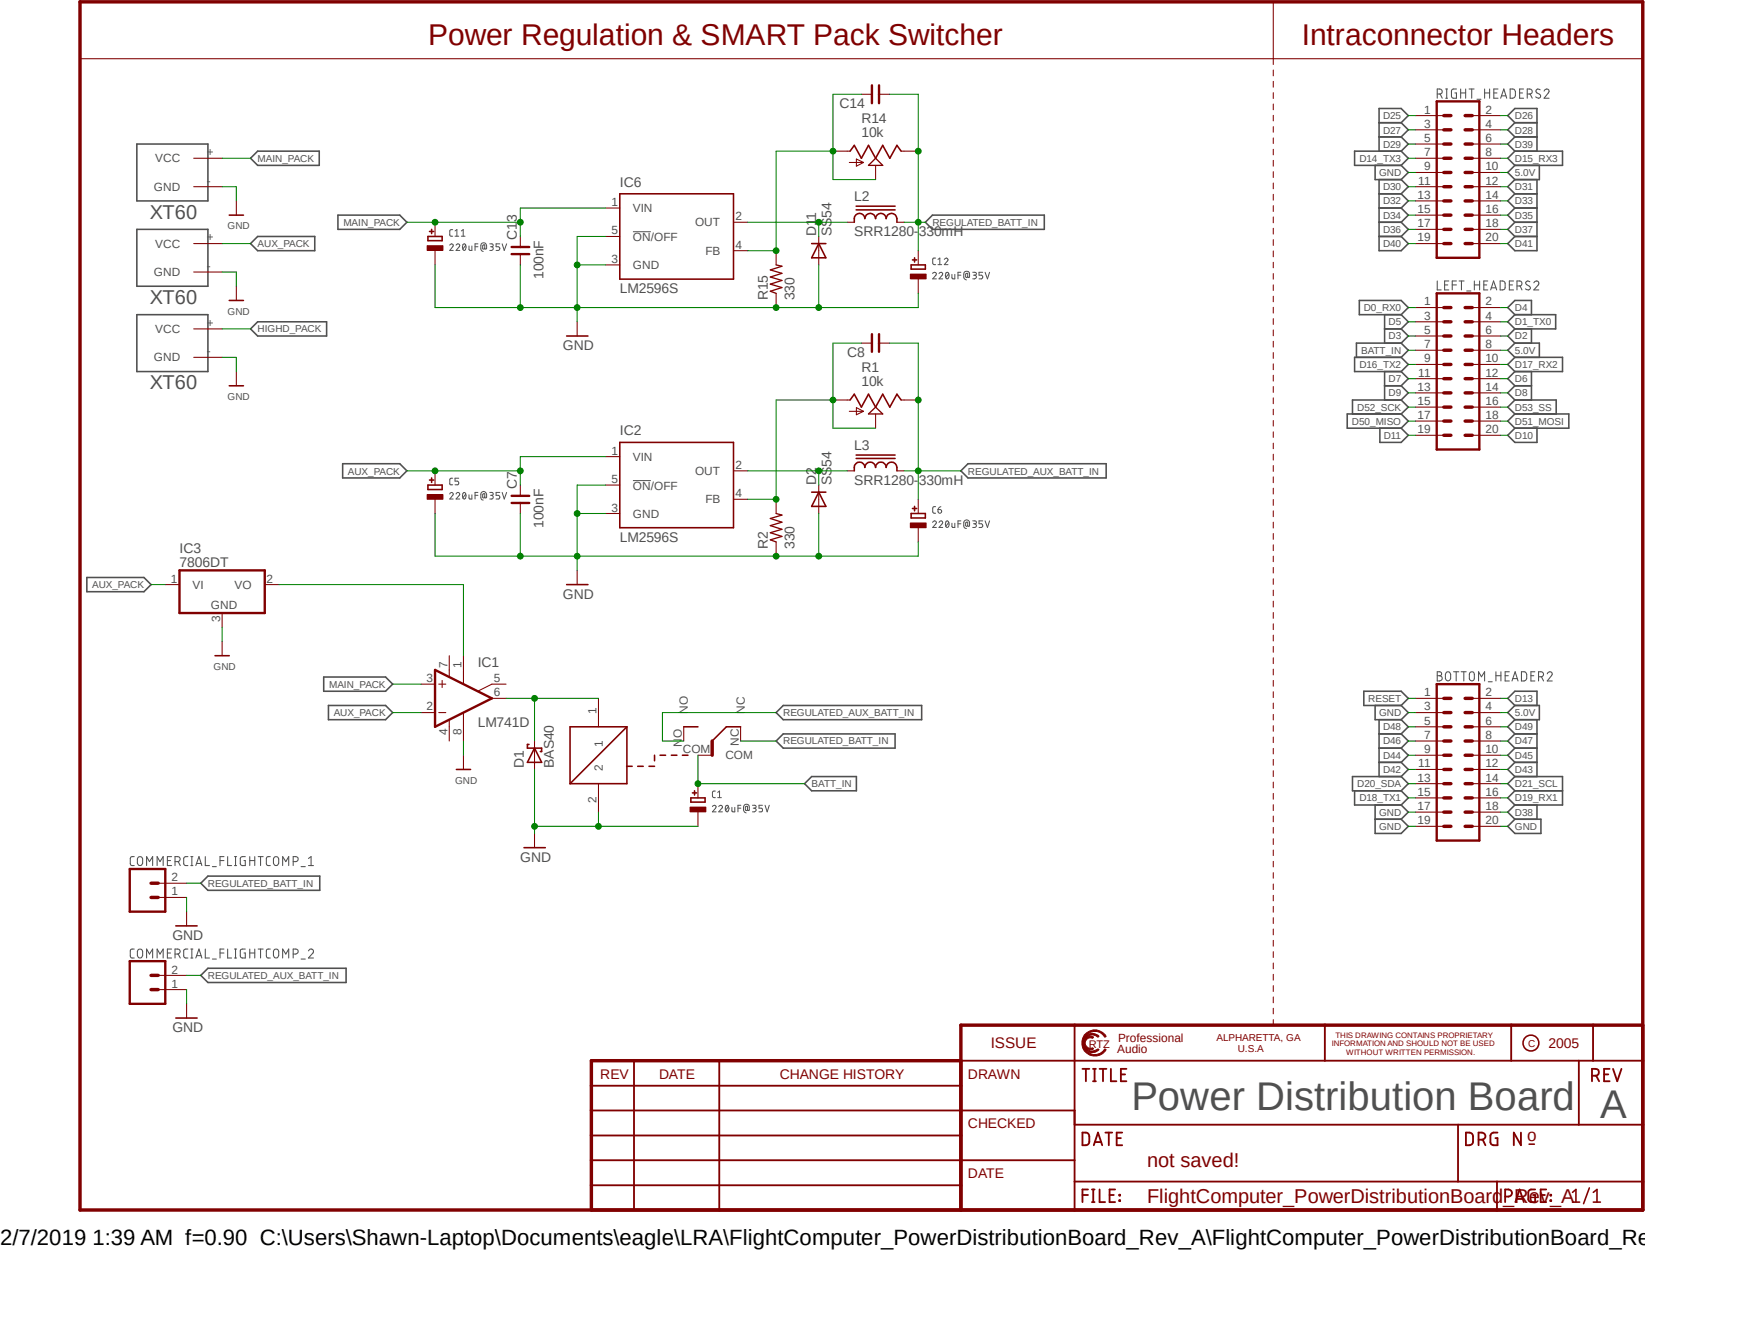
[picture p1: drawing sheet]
<svg xmlns="http://www.w3.org/2000/svg" width="279mm" height="216mm" viewBox="0 0 279 216" stroke-linecap="round" stroke-linejoin="round" font-family="sans-serif">
<path d="M12.4 0l252.2 195M264.6 0l-252.2 195" fill="none" stroke="#fff" stroke-width=".16"/>
<g fill="none" stroke="#505050" stroke-width=".25">
<path d="M221.8 19.7h3.6M225.4 19.7l1.1-1.1-1.1-1.2h-3.6v6.9M225.4 19.7l1.1 1.2-1.1 1.1M243.7 19.7l-1.2-1.1 1.2-1.2h3.5v6.9M243.7 19.7l-1.2 1.2 1.2 1.1M243.7 19.7h3.5M22 23.2h11.4v9.1h-11.4zM22 36.9h11.4v9.1h-11.4zM41.4 24.3h10v2.3h-10l-1.1-1.2zM41.4 38h9.2v2.3h-9.2l-1.1-1.1zM54.4 34.6h9.9l1.1 1.1-1.1 1.2h-9.9zM148.8 35.7l1.2-1.1h18v2.3h-18z"/>
<path d="M221.2 26.6v2.3h4.2M221.8 28.9v11.4h3.6l1.1-1.1-1.1-1.2M221.8 22h3.6M221.8 31.2h3.6M221.8 33.4h3.6M221.8 35.7h3.6M221.8 38h3.6M225.4 26.6l1.1 1.1-1.1 1.2M225.4 24.3h-7.5v2.3h7.5M225.4 24.3l1.1 1.1-1.1 1.2M225.4 22l1.1 1.2-1.1 1.1M225.4 35.7l1.1 1.2-1.1 1.1"/>
<path d="M225.4 33.4l1.1 1.2-1.1 1.1M225.4 28.9l1.1 1.1-1.1 1.2M225.4 31.2l1.1 1.1-1.1 1.1M243.7 24.3h7.6v2.3h-7.6M243.7 26.6l-1.2 1.1 1.2 1.2M243.7 24.3l-1.2 1.1 1.2 1.2M243.7 22h3.5M243.7 33.4l-1.2 1.2 1.2 1.1M243.7 31.2h3.5M243.7 28.9l-1.2 1.1 1.2 1.2M243.7 33.4h3.5M243.7 31.2l-1.2 1.1 1.2 1.1"/>
<path d="M243.7 35.7h3.5M243.7 38h3.5M243.7 35.7l-1.2 1.2 1.2 1.1M243.7 22l-1.2 1.2 1.2 1.1M247.2 28.9v11.4h-3.5l-1.2-1.1 1.2-1.2M247.6 26.6v2.3h-3.9M22 50.6h11.4v9.1h-11.4zM40.3 52.9l1.1-1.2h11.1v2.3h-11.1zM218.7 48.3h6.7l1.1 1.1-1.1 1.2h-6.7zM222.7 50.6v4.6M222.7 59.7v4.6M222.7 52.9h2.7"/>
<path d="M225.4 57.4h-7.5v2.3h7.5M225.4 55.2h-7.2v2.2M225.4 59.7l1.1 1.2-1.1 1.1M225.4 57.4l1.1 1.2-1.1 1.1M225.4 52.9l1.1 1.1-1.1 1.2M225.4 50.6l1.1 1.1-1.1 1.2M225.4 55.2l1.1 1.1-1.1 1.1M243.7 50.6h6.5v2.3h-6.5M243.7 57.4h7.6v2.3h-7.6M243.7 55.2h3.9v2.2M243.7 55.2l-1.2 1.1 1.2 1.1M243.7 50.6l-1.2-1.2 1.2-1.1h2.6v2.3"/>
<path d="M243.7 59.7l-1.2 1.2 1.2 1.1M243.7 57.4l-1.2 1.2 1.2 1.1M243.7 52.9l-1.2 1.1 1.2 1.2M243.7 50.6l-1.2 1.1 1.2 1.2M246.3 52.9v2.3M246.3 59.7v4.6M55.1 74.5h9.2l1.1 1.2-1.1 1.1h-9.2zM154.6 75.7l1.1-1.2h22.2v2.3h-22.2zM222 68.8v2.3h3.4l1.1-1.1-1.1-1.2M222.7 62h2.7M225.4 62l1.1 1.2-1.1 1.1M225.4 64.3h-7.8v2.2"/>
<path d="M225.4 66.5h-8.7v2.3h8.7M225.4 66.5l1.1 1.2-1.1 1.1M225.4 64.3l1.1 1.1-1.1 1.1M243.7 68.8l-1.2 1.2 1.2 1.1h3.5v-2.3M243.7 64.3h6.6v2.2M243.7 62h2.6M243.7 62l-1.2 1.2 1.2 1.1M243.7 66.5h8.6v2.3h-8.6M243.7 64.3l-1.2 1.1 1.2 1.1M243.7 66.5l-1.2 1.2 1.2 1.1M14 92.8h9.2l1.1 1.2-1.1 1.1h-9.2zM52.1 108.8h9.9l1.2 1.2-1.2 1.1h-9.9z"/>
<path d="M52.8 113.4h9.2l1.2 1.2-1.2 1.1h-9.2zM124.8 114.6l1.2-1.2h22.3v2.3h-22.3zM124.8 119.1l1.2-1.1h18v2.3h-18zM219.4 111.1h6l1.1 1.2-1.1 1.1h-6zM221.2 113.4v2.3h4.2M221.8 115.7v9.1M221.8 118h3.6M225.4 113.4l1.1 1.2-1.1 1.1M225.4 118l1.1 1.1-1.1 1.2M225.4 115.7l1.1 1.1-1.1 1.2M243.7 113.4h3.9v2.3h-3.9M243.7 113.4l-1.2-1.1 1.2-1.2h3.5v2.3"/>
<path d="M243.7 113.4l-1.2 1.2 1.2 1.1M243.7 118h3.5M243.7 118l-1.2 1.1 1.2 1.2M243.7 115.7l-1.2 1.1 1.2 1.2M247.2 115.7v9.1M129.4 126l1.2-1.2h7.2v2.3h-7.2zM217.9 127.1v2.3h7.5M221.2 129.4v4.6h4.2l1.1-1.2-1.1-1.1M221.2 131.7h4.2M221.8 122.6h3.6M221.8 120.3h3.6M225.4 129.4l1.1 1.2-1.1 1.1"/>
<path d="M225.4 122.6l1.1 1.1-1.1 1.1M225.4 124.8h-7.8v2.3h7.8M225.4 120.3l1.1 1.1-1.1 1.2M225.4 127.1l1.1 1.2-1.1 1.1M225.4 124.8l1.1 1.2-1.1 1.1M242.5 132.8l1.2-1.1h4.2v2.3h-4.2zM243.7 124.8h7.6v4.6h-7.6M243.7 122.6h3.5M243.7 122.6l-1.2 1.1 1.2 1.1M243.7 120.3h3.5M243.7 120.3l-1.2 1.1 1.2 1.2M243.7 129.4l-1.2 1.2 1.2 1.1"/>
<path d="M243.7 124.8l-1.2 1.2 1.2 1.1M243.7 127.1h7.6M243.7 127.1l-1.2 1.2 1.2 1.1M247.2 129.4v2.3M33.4 155.7h22.3v2.2h-22.3l-1.1-1.1zM33.4 140.8h18v2.3h-18l-1.1-1.1z"/>
</g>
<g fill="none" stroke="#505050" stroke-width=".16">
<path d="M72.3 39.4a.28 .28 0 0 1 .4-.2 .28 .28 0 0 1 .1 .5l-.5 .6h.6M72.8 36.9h-.2l-.3 .2v.7l.5 .2M73.2 38h.6M73.2 37.1l.3-.2v1.1M73.4 39.4v-.1a.31 .31 0 0 1 .3-.1 .31 .31 0 0 1 .3 .3l-.6 .8h.6M74.2 38h.6M74.2 37.1l.3-.2v1.1M74.5 39.3a.24 .24 0 0 1 .4 0v.6l-.2 .4-.3-.4zM74.9 39.4l-.4 .6M75.4 39.5v.6l.2 .2h.3v-.8M76.4 39.7h.5M76.9 39.2h-.5v1.1"/>
<path d="M78 39.9l-.1 .1h-.3l.1-.6h.3v.6h.2a.82 .82 0 0 0-.2-.9 .45 .45 0 0 0-.4 0 .45 .45 0 0 0-.3 .4l.1 .7 .3 .2M78.8 39.2h.3l.2 .2-.1 .2-.3 .1M79.1 39.7h.1l.1 .3-.2 .3h-.3M80.4 39.2h-.6v.5h.5l.1 .2-.1 .3-.5 .1M80.8 39.2l.3 1.1 .4-1.1M101.8 37.3h2.9M150 44l.3-.2 .3 .1-.1 .3-.5 .6h.6M150.5 41.5h-.4l-.1 .2 .1 .7 .4 .1M150.9 42.5h.6M150.9 41.7l.3-.2v1M151 44l.4-.2a.27 .27 0 0 1 .2 .2 .27 .27 0 0 1 0 .2l-.6 .6h.6M151.9 41.7l.1-.1a.27 .27 0 0 1 .4-.1 .27 .27 0 0 1 0 .5l-.5 .5h.6"/>
<path d="M152.1 43.9a.25 .25 0 0 1 .5 0l.1 .6-.3 .3-.3-.3zM152.6 44l-.5 .6M153.1 44.1v.6l.2 .1h.3v-.7M154.1 44.2h.5M154.6 43.8h-.5v1M155.7 44.4l-.2 .2h-.1v-.6l.3-.1v.6l.2 .1a.91 .91 0 0 0-.2-1 .47 .47 0 0 0-.4 0 .47 .47 0 0 0-.3 .5l.1 .6 .3 .3M156.5 43.8h.5l.1 .1-.1 .3h-.4M156.8 44.2l.1 .1 .2 .3-.3 .2h-.3M158.1 43.8h-.6v.4h.4l.2 .2-.2 .4h-.4M158.5 43.8l.3 1 .4-1M72.3 79.4l.3-.2 .3 .1v.2l-.6 .7h.6M72.8 76.9l-.4 .1-.1 .1v.8h.5"/>
<path d="M73.4 79.4a.28 .28 0 0 1 .3-.2 .28 .28 0 0 1 .2 .3l-.5 .7h.6M73.8 76.9h-.6v.4l.5 .1 .1 .2-.1 .3h-.5M74.5 79.2h.2a.62 .62 0 0 1 0 1 .69 .69 0 0 1-.2-1zM74.9 79.4l-.4 .6M75.4 79.5l.1 .7h.4v-.7M76.4 79.6h.5M76.9 79.2h-.5v1M78 79.9l-.1 .2-.3-.1 .1-.6h.3l.1 .7 .2-.2v-.4a.47 .47 0 0 0-.5-.5 .47 .47 0 0 0-.5 .5l.1 .7 .3 .2M78.8 79.2h.3l.2 .1-.1 .3h-.3M79.1 79.6l.2 .2v.2l-.1 .2h-.4M80.4 79.2h-.6v.4l.5 .1 .1 .2-.1 .3h-.5M80.8 79.2l.3 1 .4-1"/>
<path d="M101.8 77.3h2.9M150 84a.28 .28 0 0 1 .4-.3 .28 .28 0 0 1 .2 .4l-.6 .7h.6M150.5 81.4l-.4 .1-.1 .2 .1 .7 .4 .1M150.9 81.9l.4 .1 .2 .2-.1 .2-.1 .1-.4-.1zM151 84a.31 .31 0 0 1 .3-.2 .31 .31 0 0 1 .3 .1v.3l-.6 .6h.6M151.3 81.4l-.3 .3-.1 .2M152.2 83.8l.2-.1a.62 .62 0 0 1 0 1.1 .69 .69 0 0 1-.2-1zM152.6 84l-.5 .6M153.1 84.1l.1 .7h.4v-.7M154.1 84.2h.5M154.6 83.7h-.5v1.1M155.7 84.5l-.2 .1-.1-.1v-.5l.3-.1v.6l.2 .1a.86 .86 0 0 0-.2-.9 .47 .47 0 0 0-.7 .3l.1 .8 .3 .2"/>
<path d="M156.5 83.7l.5 .1 .1 .1-.1 .3h-.4M156.8 84.2l.3 .2v.2l-.2 .2h-.4M158.1 83.7h-.6v.5h.4l.2 .3-.2 .3h-.4M158.5 83.7l.3 1.1 .4-1.1M114.6 129.7a.29 .29 0 0 1 .4-.2 .29 .29 0 0 1 .1 .4l-.5 .6h.6M115.1 127.2h-.4l-.1 .2v.7l.5 .1M115.4 128.2h.6M115.4 127.4l.3-.2v1M115.6 129.7a.29 .29 0 0 1 .4-.2 .29 .29 0 0 1 .1 .4l-.5 .6h.6M116.8 129.5h.2a.62 .62 0 0 1 0 1l-.3-.3v-.4zM117.2 129.7l-.5 .6M117.7 129.8v.6l.2 .1h.3v-.7"/>
<path d="M118.7 129.9h.5M119.2 129.5h-.5v1M120.2 130.1l-.1 .2h-.2v-.6l.3-.1v.6l.2 .1h.1v-.5a.47 .47 0 0 0-.4-.5 .47 .47 0 0 0-.5 .5l.1 .6 .3 .3M121 129.5h.4l.2 .1-.1 .3h-.3M121.3 129.9l.2 .1 .1 .3-.3 .2h-.3M122.6 129.5h-.5v.4l.5 .1v.1a.25 .25 0 0 1-.2 .4h-.3M123.1 129.5l.3 1 .3-1"/>
</g>
<g fill="none" stroke="#505050" stroke-width=".17">
<path d="M231.2 15.1h.4a.4 .4 0 0 0 .4-.4 .4 .4 0 0 0-.4-.4h-.4v1.5M231.6 15.1l.4 .7M232.5 14.3h.3M232.5 15.8h.3M232.7 14.3v1.5M234.3 14.3h-.5l-.3 .2v1l.1 .2 .7 .1v-.9h-.3M234.9 14.9h.9M234.9 14.3v1.5M235.8 14.3v1.5M236.3 14.3h.8M236.7 14.3v1.5M237.6 16h.6"/>
<path d="M238.8 14.9h.8M238.8 14.3v1.5M239.6 14.3v1.5M240.3 14.9h.5M241 14.3h-.7v1.5h.7M241.4 15.8l.5-1.5 .5 1.5M241.5 15.4h.7M242.9 14.3l.6 .1a1.08 1.08 0 0 1 .2 1.2l-.4 .2h-.4zM244.4 14.9h.5M245.1 14.3h-.7v1.5h.7M245.7 15.1h.3a.4 .4 0 0 0 .5-.4 .4 .4 0 0 0-.5-.4h-.3v1.5M246.1 15.1l.4 .7"/>
<path d="M247.7 14.4a.38 .38 0 0 0-.4-.1 .38 .38 0 0 0-.2 .3l.1 .3 .4 .3a.34 .34 0 0 1 .2 .3 .34 .34 0 0 1-.3 .3l-.5-.2M248.4 14.6a.39 .39 0 0 1 .4-.3 .39 .39 0 0 1 .3 .5l-.7 1h.8M231.2 45.2v1.4h.6M232.4 45.8h.5M233 45.2h-.6v1.4h.6M233.6 45.8h.7M234.3 45.2h-.7v1.4M234.7 45.2h.8M235.1 45.2v1.4M235.9 46.8h.7M237.2 45.8h.8M237.2 45.2v1.4"/>
<path d="M238 45.2v1.4M238.7 45.8h.4M239.3 45.2h-.6v1.4h.6M239.8 46.6l.4-1.4 .5 1.4M239.9 46.3h.7M241.3 45.2h.6l.2 .2v.8l-.2 .4h-.6zM242.8 45.8h.5M243.5 45.2h-.7v1.4h.7M244 46h.4a.4 .4 0 0 0 .4-.4 .4 .4 0 0 0-.4-.4h-.4v1.4M244.5 46l.3 .6M246.1 45.3a.35 .35 0 0 0-.5-.1 .35 .35 0 0 0 0 .6l.4 .2a.31 .31 0 0 1 .2 .4 .31 .31 0 0 1-.3 .2l-.5-.2M246.7 45.5a.41 .41 0 0 1 .6-.3 .41 .41 0 0 1 .1 .6l-.7 .8h.8"/>
<path d="M231.2 108h.4a.32 .32 0 0 1 .3 .3 .32 .32 0 0 1-.3 .3 .42 .42 0 0 1 .4 .5 .42 .42 0 0 1-.4 .4h-.4zM231.2 108.6h.4M232.7 108a.42 .42 0 0 1 .6 .4v.7a.42 .42 0 0 1-.4 .4 .42 .42 0 0 1-.4-.4v-.7zM233.8 108h.9M234.2 108v1.5M235 108h.8M235.5 108v1.5M236.4 108.2a.41 .41 0 0 1 .5-.2 .41 .41 0 0 1 .3 .4v.7a.4 .4 0 0 1-.5 .4 .4 .4 0 0 1-.4-.4zM237.8 109.5v-1.5l.5 .8 .5-.8v1.5M239.4 109.6h.6M240.6 108.6h.8M240.6 108v1.5"/>
<path d="M241.4 108v1.5M242.1 108.6h.5M242.8 108h-.7v1.5h.7M243.2 109.5l.5-1.5 .5 1.5M243.3 109.1h.8M244.7 108h.7a1.08 1.08 0 0 1 .1 1.3l-.3 .2h-.5zM246.3 108.6h.4M246.9 108h-.6v1.5h.6M247.5 108.8h.6a.41 .41 0 0 0 .2-.5 .41 .41 0 0 0-.4-.3h-.4v1.5M247.9 108.8l.4 .7M248.9 108.3a.39 .39 0 0 1 .5-.3 .39 .39 0 0 1 .2 .5l-.7 1h.8M21.6 137.7l-.5 .1-.1 .2v1l.1 .1h.5"/>
<path d="M22.2 137.9a.42 .42 0 0 1 .4-.2 .42 .42 0 0 1 .3 .4v.7a.43 .43 0 0 1-.4 .3 .43 .43 0 0 1-.4-.3zM23.6 139.1v-1.4l.4 .8 .6-.8v1.4M25.3 139.1v-1.4l.4 .8 .5-.8v1.4M26.9 138.3h.5M27.6 137.7h-.7v1.4h.7M28.2 138.5h.4a.4 .4 0 0 0 .4-.4 .4 .4 0 0 0-.4-.4h-.4v1.4M28.7 138.5l.3 .6M30.2 137.7l-.5 .1-.2 .2 .1 1 .1 .1h.5M30.7 139.1h.3M30.7 137.7h.3M30.9 137.7v1.4M31.5 139.1l.5-1.4 .5 1.4"/>
<path d="M31.6 138.8h.7M33 137.7v1.4h.7M34.2 139.3h.6M35.4 138.3h.6M36 137.7h-.6v1.4M36.6 137.7v1.4h.7M37.7 139.1h.4M37.7 137.7h.4M37.9 137.7v1.4M39.5 137.7h-.5l-.3 .2v1l.1 .2h.7v-.8h-.3M40.2 138.3h.8M40.2 137.7v1.4"/>
<path d="M41 137.7v1.4M41.5 137.7h.8M41.9 137.7v1.4M43.5 137.7l-.5 .1-.2 .2 .1 1 .1 .1h.5M44.1 137.9a.42 .42 0 0 1 .4-.2 .42 .42 0 0 1 .3 .4v.7a.43 .43 0 0 1-.4 .3 .43 .43 0 0 1-.4-.3zM45.5 139.1v-1.4l.5 .8 .4-.8v1.4M47.2 138.5h.4a.4 .4 0 0 0 .4-.4 .4 .4 0 0 0-.4-.4h-.4v1.4M48.4 139.3h.7M49.6 139.1h.8M49.6 138l.4-.3v1.4M21.6 152.6l-.6 .1a1.47 1.47 0 0 0 .1 1.3h.5M22.3 152.6a.42 .42 0 0 1 .6 .4v.6a.42 .42 0 0 1-.4 .4 .42 .42 0 0 1-.4-.4v-.6z"/>
<path d="M23.6 154v-1.4l.4 .8 .6-.8v1.4M25.3 154v-1.4l.4 .8 .5-.8v1.4M26.9 153.2h.5M27.6 152.6h-.7v1.4h.7M28.2 153.4h.4a.4 .4 0 0 0 .4-.4 .4 .4 0 0 0-.4-.4h-.4v1.4M28.7 153.4l.3 .6M30.2 152.6h-.5l-.2 .3 .1 .9 .1 .2h.5M30.7 154h.3M30.7 152.6h.3M30.9 152.6v1.4M31.5 154l.5-1.4 .5 1.4M31.6 153.6h.7"/>
<path d="M33 152.6v1.4h.7M34.2 154.2h.6M35.4 153.2h.6M36 152.6h-.6v1.4M36.6 152.6v1.4h.7M37.7 154h.4M37.7 152.6h.4M37.9 152.6v1.4M39.5 152.6l-.8 .1v1l.1 .3h.7v-.8h-.3M40.2 152.6v1.4M40.2 153.2h.8M41 152.6v1.4"/>
<path d="M41.5 152.6h.8M41.9 152.6v1.4M43.5 152.6l-.6 .1a1.47 1.47 0 0 0 .1 1.3h.5M44.2 152.6a.42 .42 0 0 1 .6 .4v.6a.42 .42 0 0 1-.4 .4 .42 .42 0 0 1-.4-.4v-.6zM45.5 154v-1.4l.5 .8 .4-.8v1.4M47.2 153.4h.4a.4 .4 0 0 0 .4-.4 .4 .4 0 0 0-.4-.4h-.4v1.4M48.4 154.2h.7M49.6 152.9a.41 .41 0 0 1 .6-.3 .41 .41 0 0 1 .1 .6l-.7 .8h.8"/>
</g>
<g fill="none" stroke="#800000" stroke-width=".17">
<path d="M12.9 9.4h251.3M204.8 .3v10.1M204.8 11.3v.9M204.8 13.1v.9M204.8 14.9v.9M204.8 16.7v1M204.8 18.5v.9M227.7 18.6h4.5M236.8 18.6h4.6M204.8 20.4v.9M204.8 22.2v.9M204.8 24v.9"/>
<path d="M204.8 25.8v.9M204.8 27.6v.9M204.8 29.4v1M204.8 31.2v1M204.8 33.1v.9M204.8 34.9v.9M204.8 36.7v.9M204.8 38.5v1M227.7 20.9h4.5M227.7 23.2h4.5M227.7 25.4h4.5M227.7 27.7h4.5"/>
<path d="M227.7 30h4.5M227.7 32.3h4.5M227.7 34.6h4.5M227.7 36.9h4.5M227.7 39.2h4.5M236.8 20.9h4.6M236.8 23.2h4.6M236.8 25.4h4.6M236.8 27.7h4.6M236.8 30h4.6M236.8 32.3h4.6M236.8 34.6h4.6"/>
<path d="M236.8 36.9h4.6M236.8 39.2h4.6M204.8 40.3v1M204.8 42.2v.9M204.8 44v.9M204.8 45.8v.9M204.8 47.6v.9M204.8 49.4v.9M204.8 51.2v1M204.8 53v1M204.8 54.9v.9M204.8 56.7v.9"/>
<path d="M204.8 58.5v.9M227.7 49.4h4.5M227.7 51.7h4.5M227.7 54h4.5M227.7 56.3h4.5M227.7 58.6h4.5M236.8 49.4h4.6M236.8 51.7h4.6M236.8 54h4.6M236.8 56.3h4.6M236.8 58.6h4.6M204.8 60.3v1"/>
<path d="M204.8 62.1v1M204.8 64v.9M204.8 65.8v.9M204.8 67.6v.9M204.8 69.4v.9M204.8 71.2v.9M204.8 73v1M204.8 74.8v1M204.8 76.7v.9M204.8 78.5v.9M227.7 60.9h4.5M227.7 63.2h4.5"/>
<path d="M227.7 65.4h4.5M227.7 67.7h4.5M227.7 70h4.5M236.8 60.9h4.6M236.8 63.2h4.6M236.8 65.4h4.6M236.8 67.7h4.6M236.8 70h4.6M204.8 80.3v.9M204.8 82.1v1M204.8 83.9v1M204.8 85.8v.9"/>
<path d="M204.8 87.6v.9M204.8 89.4v.9M204.8 91.2v.9M204.8 93v.9M204.8 94.9v.9M204.8 96.6v1M204.8 98.5v.9M204.8 100.3v.9M204.8 102.1v.9M204.8 103.9v1M204.8 105.7v1M204.8 107.6v.9"/>
<path d="M204.8 109.4v.9M204.8 111.2v.9M204.8 113v.9M204.8 114.9v.8M204.8 116.7v.9M204.8 118.5v.9M227.7 112.3h4.5M227.7 114.6h4.5M227.7 116.8h4.5M227.7 119.1h4.5M236.8 112.3h4.6M236.8 114.6h4.6"/>
<path d="M236.8 116.8h4.6M236.8 119.1h4.6M204.8 120.3v.9M204.8 122.1v.9M204.8 123.9v.9M204.8 125.7v1M204.8 127.6v.9M204.8 129.4v.9M204.8 131.2v.9M204.8 133v.9M204.8 134.8v1M204.8 136.7v.8"/>
<path d="M204.8 138.5v.9M227.7 121.4h4.5M227.7 123.7h4.5M227.7 126h4.5M227.7 128.3h4.5M227.7 130.6h4.5M227.7 132.8h4.5M236.8 121.4h4.6M236.8 123.7h4.6M236.8 126h4.6M236.8 128.3h4.6M236.8 130.6h4.6"/>
<path d="M236.8 132.8h4.6M204.8 140.3v.9M204.8 142.1v.9M204.8 143.9v.9M204.8 145.7v.9M204.8 147.5v1M204.8 149.4v.9M204.8 151.2v.9M204.8 153v.9M204.8 154.8v.9M204.8 156.6v1M204.8 158.5v.9"/>
<path d="M204.8 160.3v.9M204.8 162.1v.9M204.8 163.9v.9"/>
</g>
<g fill="none" stroke="#800000" stroke-width=".55">
<path d="M12.9 .3h251.3v194.2h-251.3zM232.2 18.6h1.2M235.7 18.6h1.1M232.2 23.2h1.2M232.2 20.9h1.2M232.2 27.7h1.2M232.2 25.4h1.2M232.2 30h1.2M232.2 32.3h1.2M232.2 34.6h1.2M232.2 36.9h1.2M232.2 39.2h1.2"/>
<path d="M235.7 23.2h1.1M235.7 20.9h1.1M235.7 27.7h1.1M235.7 25.4h1.1M235.7 30h1.1M235.7 32.3h1.1M235.7 34.6h1.1M235.7 36.9h1.1M235.7 39.2h1.1M232.2 54h1.2M232.2 51.7h1.2M232.2 49.4h1.2"/>
<path d="M232.2 58.6h1.2M232.2 56.3h1.2M235.7 54h1.1M235.7 51.7h1.1M235.7 49.4h1.1M235.7 58.6h1.1M235.7 56.3h1.1M232.2 60.9h1.2M232.2 63.2h1.2M232.2 65.4h1.2M232.2 67.7h1.2M232.2 70h1.2"/>
<path d="M235.7 60.9h1.1M235.7 63.2h1.1M235.7 65.4h1.1M235.7 67.7h1.1M235.7 70h1.1M232.2 116.8h1.2M232.2 114.6h1.2M232.2 112.3h1.2M232.2 119.1h1.2M235.7 116.8h1.1M235.7 114.6h1.1M235.7 112.3h1.1"/>
<path d="M235.7 119.1h1.1M232.2 121.4h1.2M232.2 123.7h1.2M232.2 126h1.2M232.2 128.3h1.2M232.2 130.6h1.2M232.2 132.8h1.2M235.7 121.4h1.1M235.7 123.7h1.1M235.7 126h1.1M235.7 128.3h1.1M235.7 130.6h1.1"/>
<path d="M235.7 132.8h1.1M264.2 164.8h-109.6v29.7"/>
</g>
<path d="M231.1 16.3h6.9v25.1h-6.9zM231.1 47.2h6.9v25.1h-6.9zM231.1 110h6.9v25.1h-6.9z" fill="none" stroke="#800000" stroke-width=".38"/>
<path d="M154.6 170.5h109.6M154.6 178.5h18.2M172.8 164.8v29.7M243.1 164.8v5.7M254 170.5v10.3M256.2 164.8v5.7M154.6 186.5h18.2M172.8 189.9h91.4M172.8 180.8h91.4M234.5 180.8v9.1M240.8 189.9v4.6" fill="none" stroke="#800000" stroke-width=".3"/>
<path d="M246 183.9h.8" fill="none" stroke="#800000" stroke-width=".25"/>
<path d="M174.4 166.4a2.11 2.11 0 0 1 3.5 .2l-.2 .2a1.86 1.86 0 0 0-2.8-.5 1.86 1.86 0 0 0 0 2.8 1.86 1.86 0 0 0 2.8-.5l.2 .1a2.12 2.12 0 0 1-3 .7 2.12 2.12 0 0 1-.5-3z" fill-rule="evenodd" fill="#800000"/>
<path d="M174.4 166.4a2.11 2.11 0 0 1 3.5 .2l-.2 .2a1.86 1.86 0 0 0-2.8-.5 1.86 1.86 0 0 0 0 2.8 1.86 1.86 0 0 0 2.8-.5l.2 .1a2.12 2.12 0 0 1-3 .7 2.12 2.12 0 0 1-.5-3z" fill="none" stroke="#800000" stroke-width=".16"/>
<path d="M174.6 166.9a1.1 1.1 0 0 1 1.3-.2l-.1 .2a.85 .85 0 0 0-1.3 .8 .85 .85 0 0 0 1.3 .7l.1 .2a1.09 1.09 0 0 1-1.4-.3 1.09 1.09 0 0 1 .1-1.4z" fill-rule="evenodd" fill="#800000"/>
<path d="M174.6 166.9a1.1 1.1 0 0 1 1.3-.2l-.1 .2a.85 .85 0 0 0-1.3 .8 .85 .85 0 0 0 1.3 .7l.1 .2a1.09 1.09 0 0 1-1.4-.3 1.09 1.09 0 0 1 .1-1.4z" fill="none" stroke="#800000" stroke-width=".16"/>
<path d="M174.4 166.8a1.56 1.56 0 0 1 2.4-.2l-.2 .2a1.32 1.32 0 0 0-1.8 0 1.32 1.32 0 0 0 0 1.8 1.32 1.32 0 0 0 1.8 0l.2 .1a1.55 1.55 0 0 1-2.1 .1 1.55 1.55 0 0 1-.3-2z" fill-rule="evenodd" fill="#800000"/>
<path d="M174.4 166.8a1.56 1.56 0 0 1 2.4-.2l-.2 .2a1.32 1.32 0 0 0-1.8 0 1.32 1.32 0 0 0 0 1.8 1.32 1.32 0 0 0 1.8 0l.2 .1a1.55 1.55 0 0 1-2.1 .1 1.55 1.55 0 0 1-.3-2z" fill="none" stroke="#800000" stroke-width=".16"/>
<g fill="none" stroke="#800000" stroke-width=".3">
<path d="M95.1 178.5h59.5M95.1 174.5h59.5M102 170.5v24M115.7 170.5v24M174.1 171.8h1.1M174.7 171.8v2M175.8 171.8h.5M175.8 173.8h.5M176.1 171.8v2M176.9 171.8h1.1M177.4 171.8v2M178.7 171.8v2h.9"/>
<path d="M180.3 172.7h.7M181.2 171.8h-.9v2h.9M213.1 164.8v5.7M256.1 172.9h.5a.55 .55 0 0 0 .6-.5 .55 .55 0 0 0-.6-.6h-.5v2M256.8 172.9l.4 .9M258 172.7h.7M258.9 171.8h-.9v2h.9M259.5 171.8l.6 2 .7-2M95.1 190.5h59.5M95.1 186.5h59.5M95.1 182.5h59.5M174.1 182.1h.6a.58 .58 0 0 1 .5 .6v.9a.58 .58 0 0 1-.5 .5h-.6z"/>
<path d="M174.1 192.1h.9M175 191.2h-.9v2.1M175.6 191.2h.5M175.6 193.3h.5M175.9 191.2v2.1M175.9 184.1l.7-2 .7 2M176.1 183.6h1M176.9 191.2v2.1h.9M177.8 182.1h1.1M178.4 182.1v2M178.5 192.1h.7M179.4 191.2h-.9v2.1h.9"/>
<path d="M179.6 183h.7M180 192.1h.2v.1h-.2zM180 193h.2v.1h-.2zM180.5 182.1h-.9v2h.9M235.8 182.1h.5a.58 .58 0 0 1 .6 .6v.9a.58 .58 0 0 1-.6 .5h-.5zM237.8 183.2h.6a.57 .57 0 0 0 .5-.6 .57 .57 0 0 0-.5-.5h-.6v2M238.5 183.2l.4 .9M240.9 182.1h-.7l-.4 .2-.1 1.3 .3 .4 .9 .1v-1.1h-.4M242.1 192.4h.6a.57 .57 0 0 0 .5-.6 .57 .57 0 0 0-.5-.6h-.6v2.1M243.8 193.3l.6-2.1 .7 2.1M243.9 192.7h1M244.6 182.1v2l-1.1-2v2"/>
<path d="M246.9 191.2h-.6l-.4 .3-.1 1.3 .2 .4 .9 .1v-1.2h-.3M247.8 192.1h.7M248.7 191.2h-.9v2.1h.9M249.4 193h.1v.1h-.1zM249.4 192.1h.1v.1h-.1z"/>
</g>
<g fill="none" stroke="#800000" stroke-width=".25">
<path d="M68.8 38h2.3v.7h-2.3zM69.1 37.2h.7M69.4 36.9v.6M99.7 31.2h18.3v13.7h-18.3zM252.9 191.7l.6-.5v2.1M252.9 193.3h1.2M255.7 191l-1 2.5M256.3 193.3h1.1M256.3 191.7l.6-.5v2.1"/>
<circle cx="246.2" cy="167.7" r="1.27"/>
</g>
<path d="M95.1 170.5h59.5v24h-59.5z" fill="none" stroke="#800000" stroke-width=".55"/>
<path d="M97.4 33.4h2.3M97.4 38h2.3M118 35.7h2.3M97.4 42.6h2.3M118 40.3h2.3" fill="none" stroke="#800000" stroke-width=".17"/>
<path d="M68.7 39.5h2.5v.8h-2.5z" fill-rule="evenodd" fill="#800000"/>
<path d="M68.7 39.5h2.5v.8h-2.5z" fill="none" stroke="#800000" stroke-width=".16"/>
<path d="M70 35.7v2.3M70 40.3v2.3" fill="none" stroke="#800000" stroke-width=".17"/>
<path d="M146.6 42.6h2.2v.7h-2.2zM146.8 41.8h.6M147.1 41.4v.7" fill="none" stroke="#800000" stroke-width=".25"/>
<path d="M146.4 44.1h2.6v.7h-2.6z" fill-rule="evenodd" fill="#800000"/>
<path d="M146.4 44.1h2.6v.7h-2.6z" fill="none" stroke="#800000" stroke-width=".16"/>
<g fill="none" stroke="#800000" stroke-width=".17">
<path d="M138.6 15.2h1.7M141.4 15.2h1.7M83.7 38v1.7M131.7 38v4.6M134 24.3h2.7M136.3 35.7h1.1M136.6 26.1h2.3M137.8 25.6l1.1 .5-1.1 .6zM140.8 26.6v2.3M144.3 35.7h1.1M144.9 24.3h2.8M83.7 40.9v1.7"/>
<path d="M92.8 51.7v2.3M124.8 40.3v2.3M124.8 47.2v2.2M147.7 40.3v2.3M147.7 44.9v2.3M97.4 73.4h2.3M97.4 78h2.3M118 75.7h2.3M97.4 82.5h2.3M118 80.3h2.3"/>
</g>
<path d="M140.3 13.7v2.9M141.4 13.7v2.9M82.3 39.7h2.8M82.3 40.9h2.8" fill="none" stroke="#800000" stroke-width=".38"/>
<path d="M130.6 39.2h2.2M131.7 39.2l1.1 2.2h-2.2zM136.7 24.3l.7-.9 1.2 2 1.1-2 1.1 2 1.2-2 1.1 2 1.2-2 .6 .9M137.4 35.7a1.05 1.05 0 0 1 .9-1.4 .87 .87 0 0 1 .8 .8 .87 .87 0 0 1 .9-.8 .87 .87 0 0 1 .8 .8 .85 .85 0 0 1 .9-.8 .85 .85 0 0 1 .8 .8 .87 .87 0 0 1 .9-.8 .87 .87 0 0 1 .9 .8v.6M137.7 33.7h6.3M137.7 33.1h6.3M91.1 54h3.5M68.8 78h2.3v.7h-2.3zM69.1 77.2h.7M69.4 76.8v.8M99.7 71.1h18.3v13.7h-18.3z" fill="none" stroke="#800000" stroke-width=".25"/>
<path d="M139.7 26.6l1.1-1.2 1.2 1.2zM124.8 42.6l1 .2-1.9 .6 1.9 .5-1.9 .6 1.9 .6-1.9 .6 1.9 .5-1.9 .6 .9 .4" fill="none" stroke="#800000" stroke-width=".21"/>
<path d="M68.7 79.5h2.5v.8h-2.5z" fill-rule="evenodd" fill="#800000"/>
<path d="M68.7 79.5h2.5v.8h-2.5z" fill="none" stroke="#800000" stroke-width=".16"/>
<path d="M70 75.7v2.3M70 80.3v2.2" fill="none" stroke="#800000" stroke-width=".17"/>
<path d="M146.6 82.5h2.2v.8h-2.2zM146.8 81.7h.6M147.1 81.4v.7" fill="none" stroke="#800000" stroke-width=".25"/>
<path d="M146.4 84.1h2.6v.7h-2.6z" fill-rule="evenodd" fill="#800000"/>
<path d="M146.4 84.1h2.6v.7h-2.6z" fill="none" stroke="#800000" stroke-width=".16"/>
<g fill="none" stroke="#800000" stroke-width=".17">
<path d="M31.2 25.4h4.5M31.2 30h4.5M31.2 39.2h4.5M38 32.3v2.3M31.2 43.7h4.5M31.2 52.9h4.5M31.2 57.4h4.5M38 46v2.3M38 59.7v2.3M138.6 55.2h1.7M141.4 55.2h1.7M83.7 78v1.7"/>
<path d="M131.7 78v4.5M134 64.3h2.7M136.3 75.7h1.1M136.6 66.1h2.3M137.8 65.5l1.1 .6-1.1 .6zM140.8 66.5v2.3M144.3 75.7h1.1M144.9 64.3h2.8M26.6 94h2.3M35.7 98.6v2.2M42.6 94h2.3M83.7 80.9v1.6"/>
<path d="M92.8 91.7v2.3M124.8 80.3v2.2M124.8 87.1v2.3M147.7 80.3v2.2M147.7 84.8v2.3M35.7 103.1v2.3M67.7 110h2.3M67.7 114.6h2.3M70.6 110h1.1M70.6 114.6h1.1M71.1 109.4v1.1M72.3 105.4v3.4"/>
<path d="M72.3 115.8v3.3M74.5 105.4v2.3M74.5 107.7v2.2M74.5 114.6v4.5M79.1 112.3h2.3M81.4 110h-2.3l-2.2 1.1M86 119.1v4.6M96.3 112.3v4.5M110 116.8v2.3M119.1 116.8v2.3M74.5 121.4v2.3M86 134v2.3"/>
<path d="M96.3 126v4.6M112.3 121.4h2.3"/>
</g>
<path d="M140.3 53.7v2.9M141.4 53.7v2.9M82.3 79.7h2.8M28.9 91.7h13.7v6.9h-13.7zM82.3 80.9h2.8M70 107.7l9.1 4.6-9.1 4.5z" fill="none" stroke="#800000" stroke-width=".38"/>
<g fill="none" stroke="#800000" stroke-width=".25">
<path d="M36.9 34.6h2.3M36.9 48.3h2.3M36.9 62h2.3M130.6 79.1h2.2M131.7 79.1l1.1 2.3h-2.2zM136.7 64.3l.7-.9 1.2 2 1.1-2 1.1 2 1.2-2 1.1 2 1.2-2 .6 .9M137.4 75.7a1 1 0 0 1 .2-1.1 1 1 0 0 1 1-.3l.5 .5v.3a.87 .87 0 0 1 .9-.8 .87 .87 0 0 1 .8 .8 .85 .85 0 0 1 .9-.8 .85 .85 0 0 1 .8 .8 .87 .87 0 0 1 .9-.8 .87 .87 0 0 1 .9 .8v.6M137.7 73.7h6.3M137.7 73.2h6.3M91.1 94h3.5M34.6 105.4h2.3M85.1 119.7h-.3v.6h2.3v.5h-.2"/>
<path d="M100.8 116.8h-9.1v9.2M100.8 116.8v9.2h-9.1M100.8 116.8l-9.1 9.2M110 116.8h2.3M119.1 116.8h-2.3l-2.2 2.3M73.4 123.7h2.3M84.3 136.3h3.4M86 120.3l1.1 2.3h-2.3zM100.8 123.2h.9M102.6 123.2h.9M104.4 123.2h.9M105.3 121.4v.9"/>
<path d="M106.2 121.4h.9M108 121.4h.9M109.8 121.4h.9M111.1 128.3h2.3v.6h-2.3zM111.4 127.5h.7M111.7 127.1v.7"/>
</g>
<path d="M139.7 66.5l1.1-1.1 1.2 1.1zM124.8 82.5l1 .3-1.9 .6 1.9 .5-1.9 .6 1.9 .6-1.9 .5 1.9 .6-1.9 .6 .9 .3" fill="none" stroke="#800000" stroke-width=".21"/>
<path d="M114.6 119.1v2.3" fill="none" stroke="#800000" stroke-width=".55"/>
<path d="M111 129.8h2.5v.7h-2.5z" fill-rule="evenodd" fill="#800000"/>
<path d="M111 129.8h2.5v.7h-2.5z" fill="none" stroke="#800000" stroke-width=".16"/>
<path d="M112.3 126v2.3M112.3 130.6v2.2M25.4 144.3h4.6M25.4 142h4.6M25.4 159.1h4.6M25.4 156.8h4.6M30 146.6v2.2M30 161.4v2.3" fill="none" stroke="#800000" stroke-width=".17"/>
<path d="M20.9 139.7h5.7v6.9h-5.7zM20.9 154.5h5.7v6.9h-5.7z" fill="none" stroke="#800000" stroke-width=".38"/>
<path d="M24.3 142h1.1M24.3 144.3h1.1M24.3 156.8h1.1M24.3 159.1h1.1" fill="none" stroke="#800000" stroke-width=".55"/>
<path d="M28.3 148.8h3.4M28.3 163.7h3.4" fill="none" stroke="#800000" stroke-width=".25"/>
<path d="M226.5 27.7h1.2M70 42.6v6.8h22.8v-6.8M83.7 42.6v6.8M226.5 112.3h1.2M226.5 114.6h1.2M226.5 132.8h1.2M226.5 130.6h1.2M241.4 132.8h1.1" fill="none" stroke="#008000" stroke-width=".17"/>
<circle cx="83.7" cy="49.4" r=".46" fill="#008000"/>
<circle cx="83.7" cy="49.4" r=".46" fill="none" stroke="#008000" stroke-width=".16"/>
<path d="M92.8 42.6h4.6M92.8 49.4v2.3" fill="none" stroke="#008000" stroke-width=".17"/>
<circle cx="92.8" cy="49.4" r=".46" fill="#008000"/>
<circle cx="92.8" cy="49.4" r=".46" fill="none" stroke="#008000" stroke-width=".16"/>
<path d="M97.4 38h-4.6v4.6" fill="none" stroke="#008000" stroke-width=".17"/>
<circle cx="92.8" cy="42.6" r=".46" fill="#008000"/>
<circle cx="92.8" cy="42.6" r=".46" fill="none" stroke="#008000" stroke-width=".16"/>
<path d="M131.7 42.6v6.8h-38.9" fill="none" stroke="#008000" stroke-width=".17"/>
<circle cx="124.8" cy="49.4" r=".46" fill="#008000"/>
<circle cx="124.8" cy="49.4" r=".46" fill="none" stroke="#008000" stroke-width=".16"/>
<path d="M147.7 47.2v2.2h-16" fill="none" stroke="#008000" stroke-width=".17"/>
<circle cx="131.7" cy="49.4" r=".46" fill="#008000"/>
<circle cx="131.7" cy="49.4" r=".46" fill="none" stroke="#008000" stroke-width=".16"/>
<path d="M70 82.5v6.9h22.8v-6.9M83.7 82.5v6.9" fill="none" stroke="#008000" stroke-width=".17"/>
<circle cx="83.7" cy="89.4" r=".46" fill="#008000"/>
<circle cx="83.7" cy="89.4" r=".46" fill="none" stroke="#008000" stroke-width=".16"/>
<path d="M92.8 82.5h4.6M92.8 89.4v2.3" fill="none" stroke="#008000" stroke-width=".17"/>
<circle cx="92.8" cy="89.4" r=".46" fill="#008000"/>
<circle cx="92.8" cy="89.4" r=".46" fill="none" stroke="#008000" stroke-width=".16"/>
<path d="M97.4 78h-4.6v4.5" fill="none" stroke="#008000" stroke-width=".17"/>
<circle cx="92.8" cy="82.6" r=".46" fill="#008000"/>
<circle cx="92.8" cy="82.6" r=".46" fill="none" stroke="#008000" stroke-width=".16"/>
<path d="M131.7 82.5v6.9h-38.9" fill="none" stroke="#008000" stroke-width=".17"/>
<circle cx="124.8" cy="89.4" r=".46" fill="#008000"/>
<circle cx="124.8" cy="89.4" r=".46" fill="none" stroke="#008000" stroke-width=".16"/>
<path d="M147.7 87.1v2.3h-16" fill="none" stroke="#008000" stroke-width=".17"/>
<circle cx="131.7" cy="89.4" r=".46" fill="#008000"/>
<circle cx="131.7" cy="89.4" r=".46" fill="none" stroke="#008000" stroke-width=".16"/>
<path d="M35.7 30h2.3v2.3M35.7 43.7h2.3v2.3M35.7 57.4h2.3v2.3M35.7 100.8v2.3M74.5 119.1v2.3M86 123.7v10.3M86 132.8h26.3M96.3 130.6v2.2" fill="none" stroke="#008000" stroke-width=".17"/>
<circle cx="96.3" cy="132.8" r=".46" fill="#008000"/>
<circle cx="96.3" cy="132.8" r=".46" fill="none" stroke="#008000" stroke-width=".16"/>
<circle cx="86" cy="132.8" r=".46" fill="#008000"/>
<circle cx="86" cy="132.8" r=".46" fill="none" stroke="#008000" stroke-width=".16"/>
<g fill="none" stroke="#008000" stroke-width=".17">
<path d="M226.5 18.6h1.2M241.4 18.6h1.1M226.5 25.4h1.2M226.5 23.2h1.2M226.5 20.9h1.2M226.5 30h1.2M226.5 32.3h1.2M226.5 34.6h1.2M226.5 36.9h1.2M226.5 39.2h1.2M241.4 27.7h1.1M241.4 25.4h1.1"/>
<path d="M241.4 23.2h1.1M241.4 20.9h1.1M241.4 30h1.1M241.4 32.3h1.1M241.4 34.6h1.1M241.4 36.9h1.1M241.4 39.2h1.1M226.5 56.3h1.2M226.5 58.6h1.2M226.5 54h1.2M226.5 51.7h1.2M226.5 49.4h1.2"/>
<path d="M241.4 56.3h1.1M241.4 58.6h1.1M241.4 54h1.1M241.4 51.7h1.1M241.4 49.4h1.1M226.5 63.2h1.2M226.5 60.9h1.2M226.5 70h1.2M226.5 67.7h1.2M226.5 65.4h1.2M241.4 63.2h1.1M241.4 60.9h1.1"/>
<path d="M241.4 70h1.1M241.4 67.7h1.1M241.4 65.4h1.1M226.5 119.1h1.2M226.5 116.8h1.2M241.4 114.6h1.1M241.4 119.1h1.1M241.4 116.8h1.1M241.4 112.3h1.1M112.3 121.4v4.6h17.1M226.5 123.7h1.2M226.5 121.4h1.2"/>
<path d="M226.5 126h1.2M226.5 128.3h1.2M241.4 123.7h1.1M241.4 121.4h1.1M241.4 130.6h1.1M241.4 126h1.1M241.4 128.3h1.1M30 144.3v2.3M30 159.1v2.3"/>
</g>
<circle cx="112.3" cy="126" r=".46" fill="#008000"/>
<circle cx="112.3" cy="126" r=".46" fill="none" stroke="#008000" stroke-width=".16"/>
<path d="M120.3 35.7h16M131.7 35.7v2.3" fill="none" stroke="#008000" stroke-width=".17"/>
<circle cx="131.7" cy="35.7" r=".46" fill="#008000"/>
<circle cx="131.7" cy="35.7" r=".46" fill="none" stroke="#008000" stroke-width=".16"/>
<path d="M138.6 15.2h-4.6v9.1h-9.2v16h-4.5" fill="none" stroke="#008000" stroke-width=".17"/>
<circle cx="124.8" cy="40.3" r=".46" fill="#008000"/>
<circle cx="124.8" cy="40.3" r=".46" fill="none" stroke="#008000" stroke-width=".16"/>
<circle cx="134" cy="24.3" r=".46" fill="#008000"/>
<circle cx="134" cy="24.3" r=".46" fill="none" stroke="#008000" stroke-width=".16"/>
<path d="M134 24.3v4.6h6.8M120.3 75.7h16M131.7 75.7v2.3" fill="none" stroke="#008000" stroke-width=".17"/>
<circle cx="131.7" cy="75.7" r=".46" fill="#008000"/>
<circle cx="131.7" cy="75.7" r=".46" fill="none" stroke="#008000" stroke-width=".16"/>
<path d="M138.6 55.2h-4.6v9.1h-9.2v16h-4.5" fill="none" stroke="#008000" stroke-width=".17"/>
<circle cx="124.8" cy="80.3" r=".46" fill="#008000"/>
<circle cx="124.8" cy="80.3" r=".46" fill="none" stroke="#008000" stroke-width=".16"/>
<circle cx="134" cy="64.3" r=".46" fill="#008000"/>
<circle cx="134" cy="64.3" r=".46" fill="none" stroke="#008000" stroke-width=".16"/>
<path d="M35.7 39.2h4.6M35.7 52.9h4.6M70 75.7h13.7M83.7 73.4v4.6M134 64.3v4.5h6.8" fill="none" stroke="#008000" stroke-width=".17"/>
<circle cx="83.7" cy="75.7" r=".46" fill="#008000"/>
<circle cx="83.7" cy="75.7" r=".46" fill="none" stroke="#008000" stroke-width=".16"/>
<path d="M65.4 75.7h4.6M83.7 73.4h13.7" fill="none" stroke="#008000" stroke-width=".17"/>
<circle cx="70" cy="75.7" r=".46" fill="#008000"/>
<circle cx="70" cy="75.7" r=".46" fill="none" stroke="#008000" stroke-width=".16"/>
<path d="M35.7 25.4h4.6M70 35.7h13.7M83.7 33.4v4.6M24.3 94h2.3M63.2 114.6h4.5" fill="none" stroke="#008000" stroke-width=".17"/>
<circle cx="83.7" cy="35.7" r=".46" fill="#008000"/>
<circle cx="83.7" cy="35.7" r=".46" fill="none" stroke="#008000" stroke-width=".16"/>
<path d="M65.4 35.7h4.6M83.7 33.4h13.7" fill="none" stroke="#008000" stroke-width=".17"/>
<circle cx="70" cy="35.7" r=".46" fill="#008000"/>
<circle cx="70" cy="35.7" r=".46" fill="none" stroke="#008000" stroke-width=".16"/>
<path d="M143.1 55.2h4.6v20.5h-2.3M63.2 110h4.5" fill="none" stroke="#008000" stroke-width=".17"/>
<circle cx="147.7" cy="64.3" r=".46" fill="#008000"/>
<circle cx="147.7" cy="64.3" r=".46" fill="none" stroke="#008000" stroke-width=".16"/>
<path d="M147.7 75.7v4.6" fill="none" stroke="#008000" stroke-width=".17"/>
<circle cx="147.7" cy="75.7" r=".46" fill="#008000"/>
<circle cx="147.7" cy="75.7" r=".46" fill="none" stroke="#008000" stroke-width=".16"/>
<path d="M147.7 75.7h6.9M44.9 94h29.6v11.4M81.4 112.3h14.9M86 112.3v6.8M124.8 114.6h-18.2v4.5h3.4M30 156.8h2.3" fill="none" stroke="#008000" stroke-width=".17"/>
<circle cx="86" cy="112.3" r=".46" fill="#008000"/>
<circle cx="86" cy="112.3" r=".46" fill="none" stroke="#008000" stroke-width=".16"/>
<path d="M143.1 15.2h4.6v20.5h-2.3" fill="none" stroke="#008000" stroke-width=".17"/>
<circle cx="147.7" cy="24.3" r=".46" fill="#008000"/>
<circle cx="147.7" cy="24.3" r=".46" fill="none" stroke="#008000" stroke-width=".16"/>
<path d="M147.7 35.7v4.6" fill="none" stroke="#008000" stroke-width=".17"/>
<circle cx="147.7" cy="35.7" r=".46" fill="#008000"/>
<circle cx="147.7" cy="35.7" r=".46" fill="none" stroke="#008000" stroke-width=".16"/>
<path d="M147.7 35.7h1.1M119.1 119.1h5.7M30 142h2.3" fill="none" stroke="#008000" stroke-width=".17"/>
<g font-size="6.4" fill="#505050">
<text x="182" y="178.5">Power Distribution Board</text>
<text x="257.4" y="179.7">A</text>
</g>
<g font-size="4.8" fill="#800000">
<text x="68.9" y="7.2">Power Regulation &amp; SMART Pack Switcher</text>
<text x="209.4" y="7.2">Intraconnector Headers</text>
</g>
<text font-size="3.6" x="0" y="200.1">2/7/2019 1:39 AM f=0.90 C:\Users\Shawn-Laptop\Documents\eagle\LRA\FlightComputer_PowerDistributionBoard_Rev_A\FlightComputer_PowerDistributionBoard_Rev_A.sch (S</text>
<g font-size="3.2" fill="#505050">
<text x="24.1" y="35.1">XT60</text>
<text x="24.1" y="48.9">XT60</text>
<text x="24.1" y="62.6">XT60</text>
</g>
<g font-size="3.2" fill="#800000">
<text x="184.5" y="187.7">not saved!</text>
<text x="184.5" y="193.4">FlightComputer_PowerDistributionBoard_Rev_A</text>
</g>
<text font-size="2.8" fill="#800000" x="245.7" y="183.4">o</text>
<text font-size="2.5" fill="#800000" x="159.4" y="168.5">ISSUE</text>
<g font-size="2.2" fill="#505050">
<text x="135" y="17.4">C14</text>
<text x="138.6" y="22">10k</text>
<text x="138.6" y="19.7">R14</text>
<text x="99.7" y="30">IC6</text>
<text x="137.4" y="32.3">L2</text>
<text x="83.1" y="38.6" transform="rotate(-90 83.1 38.6)">C13</text>
<text x="131.3" y="38" transform="rotate(-90 131.3 38)">D11</text>
<text x="133.8" y="38" transform="rotate(-90 133.8 38)">SS54</text>
<text x="137.4" y="38">SRR1280-330mH</text>
<text x="87.4" y="44.9" transform="rotate(-90 87.4 44.9)">100nF</text>
<text x="99.7" y="47.2">LM2596S</text>
<text x="123.5" y="48.3" transform="rotate(-90 123.5 48.3)">R15</text>
<text x="127.8" y="48.3" transform="rotate(-90 127.8 48.3)">330</text>
<text x="90.6" y="56.3">GND</text>
<text x="136.3" y="57.3">C8</text>
<text x="138.6" y="59.7">R1</text>
<text x="138.6" y="62">10k</text>
<text x="99.7" y="70">IC2</text>
<text x="131.3" y="78" transform="rotate(-90 131.3 78)">D2</text>
<text x="133.8" y="78" transform="rotate(-90 133.8 78)">SS54</text>
<text x="137.4" y="78">SRR1280-330mH</text>
<text x="137.4" y="72.3">L3</text>
<text x="83.1" y="78.6" transform="rotate(-90 83.1 78.6)">C7</text>
<text x="28.9" y="88.9">IC3</text>
<text x="87.4" y="84.8" transform="rotate(-90 87.4 84.8)">100nF</text>
<text x="99.7" y="87.1">LM2596S</text>
<text x="123.5" y="88.3" transform="rotate(-90 123.5 88.3)">R2</text>
<text x="127.8" y="88.3" transform="rotate(-90 127.8 88.3)">330</text>
<text x="28.9" y="91.1">7806DT</text>
<text x="90.6" y="96.3">GND</text>
<text x="76.8" y="107.1">IC1</text>
<text x="76.8" y="116.8">LM741D</text>
<text x="84.3" y="123.4" transform="rotate(-90 84.3 123.4)">D1</text>
<text x="89.1" y="123.4" transform="rotate(-90 89.1 123.4)">BAS40</text>
<text x="83.7" y="138.6">GND</text>
<text x="27.7" y="151.1">GND</text>
<text x="27.7" y="165.9">GND</text>
</g>
<g font-size="2.2" fill="#800000">
<text x="96.6" y="173.4">REV</text>
<text x="106" y="173.4">DATE</text>
<text x="125.4" y="173.4">CHANGE HISTORY</text>
<text x="155.7" y="173.4">DRAWN</text>
<text x="249.1" y="168.5">2005</text>
<text x="155.7" y="181.4">CHECKED</text>
<text x="155.7" y="189.4">DATE</text>
</g>
<g font-size="1.9" fill="#505050">
<text x="229.1" y="18.3">1</text>
<text x="229.1" y="20.6">3</text>
<text x="229.1" y="22.8">5</text>
<text x="238.9" y="18.3">2</text>
<text x="238.9" y="20.6">4</text>
<text x="238.9" y="22.8">6</text>
<text x="25" y="26.1">VCC</text>
<text x="33.3" y="25.1">+</text>
<text x="33.3" y="29.7">-</text>
<text x="228.1" y="29.7">11</text>
<text x="229.1" y="25.1">7</text>
<text x="229.1" y="27.4">9</text>
<text x="238.9" y="25.1">8</text>
<text x="238.9" y="27.4">10</text>
<text x="238.9" y="29.7">12</text>
<text x="24.8" y="30.7">GND</text>
<text x="98.3" y="33.1">1</text>
<text x="101.8" y="34.1">VIN</text>
<text x="118.3" y="35.4">2</text>
<text x="228" y="32">13</text>
<text x="228" y="34.2">15</text>
<text x="238.9" y="32">14</text>
<text x="238.9" y="34.2">16</text>
<text x="25" y="39.8">VCC</text>
<text x="33.3" y="38.8">+</text>
<text x="98.3" y="37.7">5</text>
<text x="101.8" y="38.7">ON/OFF</text>
<text x="111.8" y="36.4">OUT</text>
<text x="113.5" y="41">FB</text>
<text x="118.3" y="40">4</text>
<text x="228" y="36.5">17</text>
<text x="228" y="38.8">19</text>
<text x="238.9" y="36.5">18</text>
<text x="238.9" y="38.8">20</text>
<text x="24.8" y="44.4">GND</text>
<text x="33.3" y="43.4">-</text>
<text x="98.3" y="42.2">3</text>
<text x="101.8" y="43.3">GND</text>
<text x="25" y="53.5">VCC</text>
<text x="33.3" y="52.5">+</text>
<text x="229.1" y="49.1">1</text>
<text x="229.1" y="51.4">3</text>
<text x="229.1" y="53.7">5</text>
<text x="238.9" y="49.1">2</text>
<text x="238.9" y="51.4">4</text>
<text x="238.9" y="53.7">6</text>
<text x="24.8" y="58.1">GND</text>
<text x="33.3" y="57.1">-</text>
<text x="229.1" y="56">7</text>
<text x="229.1" y="58.3">9</text>
<text x="238.9" y="56">8</text>
<text x="238.9" y="58.3">10</text>
<text x="228" y="62.8">13</text>
<text x="228" y="65.1">15</text>
<text x="228.1" y="60.5">11</text>
<text x="238.9" y="62.8">14</text>
<text x="238.9" y="65.1">16</text>
<text x="238.9" y="60.5">12</text>
<text x="228" y="67.4">17</text>
<text x="228" y="69.7">19</text>
<text x="238.9" y="67.4">18</text>
<text x="238.9" y="69.7">20</text>
<text x="98.3" y="73.1">1</text>
<text x="98.3" y="77.7">5</text>
<text x="101.8" y="74.1">VIN</text>
<text x="111.8" y="76.4">OUT</text>
<text x="118.3" y="75.4">2</text>
<text x="98.3" y="82.3">3</text>
<text x="101.8" y="78.7">ON/OFF</text>
<text x="101.8" y="83.3">GND</text>
<text x="113.5" y="80.9">FB</text>
<text x="118.3" y="80">4</text>
<text x="27.5" y="93.7">1</text>
<text x="31" y="94.7">VI</text>
<text x="37.7" y="94.7">VO</text>
<text x="42.9" y="93.7">2</text>
<text x="33.9" y="97.9">GND</text>
<text x="35.4" y="100" transform="rotate(-90 35.4 100)">3</text>
<text x="72" y="107.4" transform="rotate(-90 72 107.4)">7</text>
<text x="74.3" y="107.4" transform="rotate(-90 74.3 107.4)">1</text>
<text x="68.6" y="109.6">3</text>
<text x="79.5" y="109.6">5</text>
<text x="79.5" y="111.9">6</text>
<text x="229.1" y="111.9">1</text>
<text x="238.9" y="111.9">2</text>
<text x="68.6" y="114.2">2</text>
<text x="72" y="118.2" transform="rotate(-90 72 118.2)">4</text>
<text x="74.3" y="118.2" transform="rotate(-90 74.3 118.2)">8</text>
<text x="96" y="114.7" transform="rotate(-90 96 114.7)">1</text>
<text x="110.7" y="114.7" transform="rotate(-90 110.7 114.7)">NO</text>
<text x="118.8" y="119.9" transform="rotate(-90 118.8 119.9)">NC</text>
<text x="119.8" y="114.7" transform="rotate(-90 119.8 114.7)">NC</text>
<text x="229.1" y="114.2">3</text>
<text x="229.1" y="116.5">5</text>
<text x="229.1" y="118.8">7</text>
<text x="238.9" y="114.2">4</text>
<text x="238.9" y="116.5">6</text>
<text x="238.9" y="118.8">8</text>
<text x="96.9" y="123.9" transform="rotate(-90 96.9 123.9)">2</text>
<text x="96.9" y="120" transform="rotate(-90 96.9 120)">1</text>
<text x="109.7" y="120" transform="rotate(-90 109.7 120)">NO</text>
<text x="109.8" y="121.1">COM</text>
<text x="116.7" y="122.1">COM</text>
<text x="228" y="125.6">13</text>
<text x="228.1" y="123.4">11</text>
<text x="229.1" y="121.1">9</text>
<text x="238.9" y="125.6">14</text>
<text x="238.9" y="121.1">10</text>
<text x="238.9" y="123.4">12</text>
<text x="96" y="129.1" transform="rotate(-90 96 129.1)">2</text>
<text x="228" y="127.9">15</text>
<text x="228" y="130.2">17</text>
<text x="238.9" y="127.9">16</text>
<text x="238.9" y="130.2">18</text>
<text x="228" y="132.5">19</text>
<text x="238.9" y="132.5">20</text>
<text x="27.6" y="143.9">1</text>
<text x="27.6" y="141.6">2</text>
<text x="27.6" y="158.8">1</text>
<text x="27.6" y="156.5">2</text>
</g>
<g font-size="1.9" fill="#800000">
<text x="179.8" y="167.5">Professional</text>
<text x="179.7" y="169.3">Audio</text>
</g>
<text font-size="1.8" fill="#800000" x="175.1" y="168.4">RTZ</text>
<g font-size="1.6" fill="#505050">
<text x="222.5" y="23.7">D29</text>
<text x="222.5" y="21.5">D27</text>
<text x="222.5" y="19.2">D25</text>
<text x="243.7" y="21.5">D28</text>
<text x="243.7" y="19.2">D26</text>
<text x="243.7" y="23.7">D39</text>
<text x="41.4" y="26">MAIN_PACK</text>
<text x="218.7" y="26">D14_TX3</text>
<text x="221.8" y="28.3">GND</text>
<text x="243.7" y="28.3">5.0V</text>
<text x="243.7" y="26">D15_RX3</text>
<text x="222.5" y="30.6">D30</text>
<text x="222.5" y="32.9">D32</text>
<text x="222.5" y="35.1">D34</text>
<text x="243.7" y="30.6">D31</text>
<text x="243.7" y="32.9">D33</text>
<text x="243.7" y="35.1">D35</text>
<text x="36.6" y="36.9">GND</text>
<text x="41.4" y="39.7">AUX_PACK</text>
<text x="55.2" y="36.3">MAIN_PACK</text>
<text x="150" y="36.3">REGULATED_BATT_IN</text>
<text x="222.5" y="37.4">D36</text>
<text x="222.5" y="39.7">D40</text>
<text x="243.7" y="37.4">D37</text>
<text x="243.7" y="39.7">D41</text>
<text x="36.6" y="50.6">GND</text>
<text x="41.4" y="53.4">HIGHD_PACK</text>
<text x="219.4" y="50">D0_RX0</text>
<text x="223.4" y="52.3">D5</text>
<text x="243.7" y="52.3">D1_TX0</text>
<text x="243.7" y="50">D4</text>
<text x="218.7" y="59.1">D16_TX2</text>
<text x="219" y="56.9">BATT_IN</text>
<text x="223.4" y="54.6">D3</text>
<text x="243.7" y="56.9">5.0V</text>
<text x="243.7" y="59.1">D17_RX2</text>
<text x="243.7" y="54.6">D2</text>
<text x="36.6" y="64.3">GND</text>
<text x="218.3" y="66">D52_SCK</text>
<text x="223.4" y="63.7">D9</text>
<text x="223.4" y="61.4">D7</text>
<text x="243.7" y="63.7">D8</text>
<text x="243.7" y="61.4">D6</text>
<text x="243.7" y="66">D53_SS</text>
<text x="217.5" y="68.3">D50_MISO</text>
<text x="222.6" y="70.6">D11</text>
<text x="243.7" y="70.6">D10</text>
<text x="243.7" y="68.3">D51_MOSI</text>
<text x="56" y="76.3">AUX_PACK</text>
<text x="155.7" y="76.3">REGULATED_AUX_BATT_IN</text>
<text x="14.8" y="94.6">AUX_PACK</text>
<text x="34.3" y="107.7">GND</text>
<text x="53" y="110.6">MAIN_PACK</text>
<text x="220.1" y="112.9">RESET</text>
<text x="243.7" y="112.8">D13</text>
<text x="53.7" y="115.1">AUX_PACK</text>
<text x="126" y="115.1">REGULATED_AUX_BATT_IN</text>
<text x="126" y="119.7">REGULATED_BATT_IN</text>
<text x="221.8" y="115.1">GND</text>
<text x="222.5" y="119.7">D46</text>
<text x="222.5" y="117.4">D48</text>
<text x="243.7" y="115.1">5.0V</text>
<text x="243.7" y="119.7">D47</text>
<text x="243.7" y="117.4">D49</text>
<text x="73.2" y="126">GND</text>
<text x="222.5" y="124.3">D42</text>
<text x="222.5" y="122">D44</text>
<text x="243.7" y="124.3">D43</text>
<text x="243.7" y="122">D45</text>
<text x="130.6" y="126.5">BATT_IN</text>
<text x="218.3" y="126.5">D20_SDA</text>
<text x="218.7" y="128.8">D18_TX1</text>
<text x="221.8" y="131.1">GND</text>
<text x="243.7" y="131.1">D38</text>
<text x="243.7" y="126.5">D21_SCL</text>
<text x="243.7" y="128.8">D19_RX1</text>
<text x="221.8" y="133.4">GND</text>
<text x="243.7" y="133.4">GND</text>
<text x="33.4" y="142.5">REGULATED_BATT_IN</text>
<text x="33.4" y="157.4">REGULATED_AUX_BATT_IN</text>
</g>
<g font-size="1.6" fill="#800000">
<text x="195.7" y="167.4">ALPHARETTA, GA</text>
<text x="199.1" y="169.1">U.S.A</text>
<text x="245.8" y="168.2">C</text>
</g>
<g font-size="1.3" fill="#800000">
<text x="214.8" y="166.8">THIS DRAWING CONTAINS PROPRIETARY</text>
<text x="214.2" y="168.2">INFORMATION AND SHOULD NOT BE USED</text>
<text x="216.5" y="169.7">WITHOUT WRITTEN PERMISSION.</text>
</g>
</svg>
